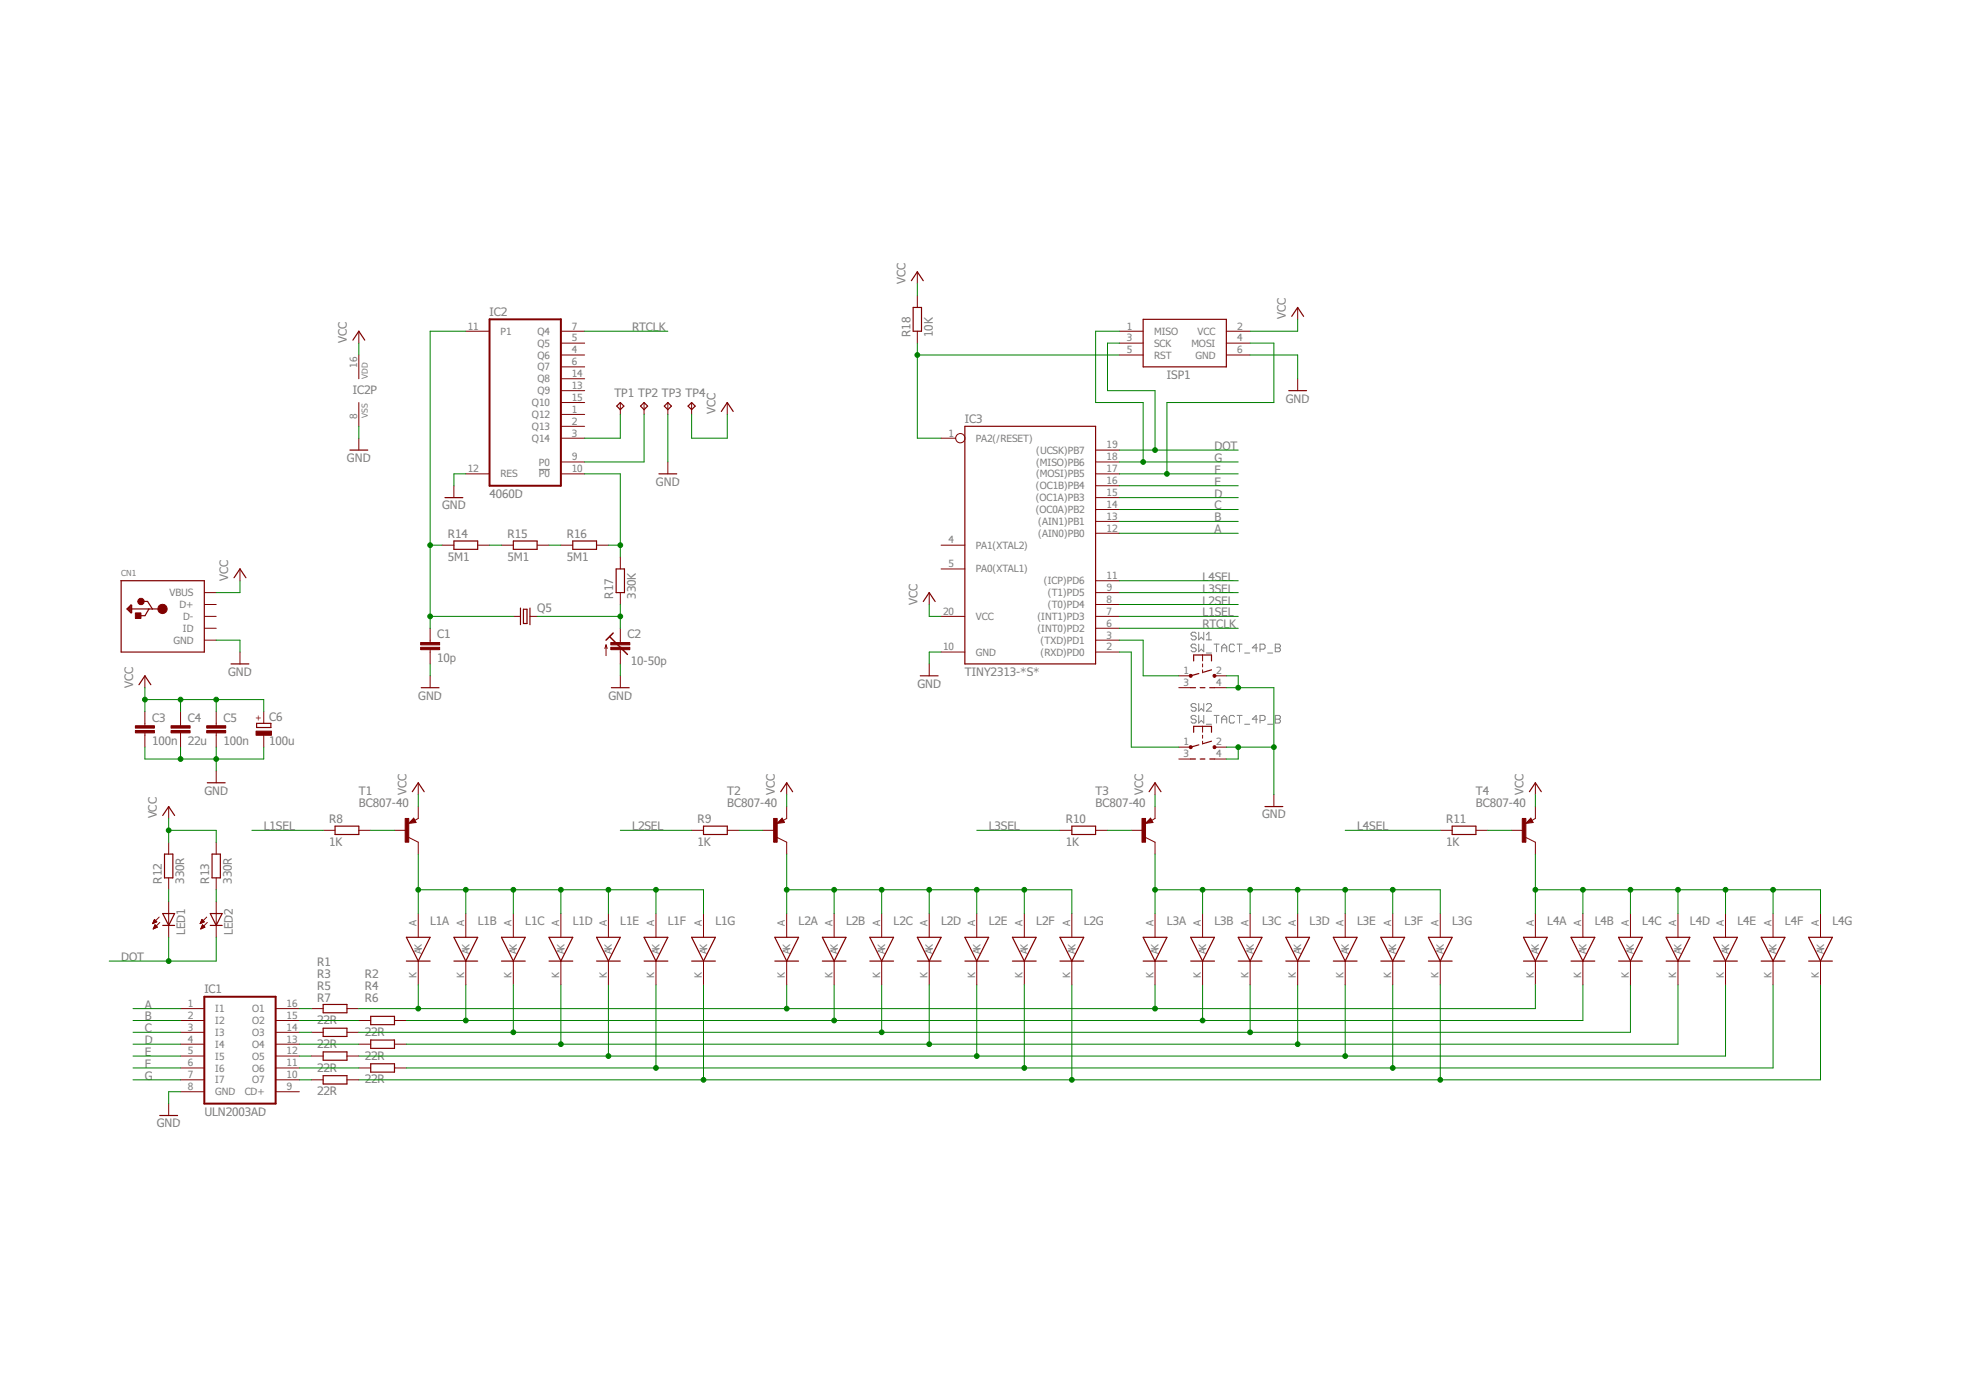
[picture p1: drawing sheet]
<svg xmlns="http://www.w3.org/2000/svg" width="420mm" height="297mm" viewBox="0 0 420 297" stroke-linecap="round" stroke-linejoin="round" font-family="sans-serif">
<g fill="none" stroke="#808080" stroke-width=".21">
<path d="M115.2 100.3h2.3M255.6 137.9l-.2-.3h-.6l-.2 .3v.3l.2 .3h.6l.2 .2v.3l-.2 .3h-.6l-.2-.3M255.6 135.4l-.2-.3h-.6l-.2 .3v.3l.2 .2h.6l.2 .3v.3l-.2 .2h-.6l-.2-.2M256.2 135.1v1.6l.5-.5 .6 .5v-1.6M256.2 137.6v1.7l.5-.6 .6 .6v-1.7M257.8 139.6h1.1M257.8 136.7h1.1M257.8 135.7l.6-.6v1.6M259.5 137.6h1M260 137.6v1.7M261.1 138.5h1.1M261.1 139.3v-1.1l.5-.6 .6 .6v1.1"/>
<path d="M263.8 137.9l-.3-.3h-.5l-.3 .3v1.1l.3 .3h.5l.3-.3M264.4 137.6h1.1M264.9 137.6v1.7M266 139.6h1.1M268.7 138.5h-1.1l.9-.9v1.7M269.3 138.7h.8l.3-.2v-.6l-.3-.3h-.8v1.7M270.9 139.6h1.1M272.5 137.6h.9l.2 .3v.3l-.2 .3 .2 .2v.3l-.2 .3h-.9zM272.5 138.5h.9M255.6 150.6l-.2-.3h-.6l-.2 .3v.3l.2 .3h.6l.2 .2v.3l-.2 .3h-.6l-.2-.3M255.6 153.2l-.2-.3h-.6l-.2 .3v.2l.2 .3h.6l.2 .3v.2l-.2 .3h-.6l-.2-.3M256.2 150.3v1.7l.5-.6 .6 .6v-1.7"/>
<path d="M256.2 152.9v1.6l.5-.5 .6 .5v-1.6M257.8 154.8h1.1M257.8 150.6l.3-.3h.5l.3 .3v.3l-1.1 1.1h1.1M259.5 152.9h1M260 152.9v1.6M261.1 154.5v-1.1l.5-.5 .6 .5v1.1M261.1 153.7h1.1M263.8 153.2l-.3-.3h-.5l-.3 .3v1l.3 .3h.5l.3-.3M264.4 152.9h1.1M264.9 152.9v1.6M266 154.8h1.1M268.7 153.7h-1.1l.9-.8v1.6"/>
<path d="M269.3 154h.8l.3-.3v-.5l-.3-.3h-.8v1.6M270.9 154.8h1.1M272.5 152.9h.9l.2 .3v.2l-.2 .3 .2 .3v.2l-.2 .3h-.9zM272.5 153.7h.9"/>
</g>
<g fill="none" stroke="#800000" stroke-width=".25">
<path d="M194.8 60l1.2-1.9 1.3 1.9M75.4 72.7l1.3-1.9 1.3 1.9M195.2 65.7h1.7v5.1h-1.7zM244.3 68.2h17.8v10.2h-17.8zM276.1 67.6l1.2-1.9 1.3 1.9M74.8 96.2h3.8M131.8 86.8l.8-.8 .7 .8-.7 .7zM136.9 86.8l.7-.8 .8 .8-.8 .7zM142 86.8l.7-.8 .8 .8-.8 .7zM147 86.8l.8-.8 .8 .8-.8 .7zM154.2 87.9l1.2-1.9 1.3 1.9M206.2 91.1h27.9v50.8h-27.9z"/>
<path d="M275.4 83.5h3.8M95.1 106.3h3.8M97 115.6h5.1v1.8h-5.1zM109.7 115.6h5.1v1.8h-5.1zM122.4 115.6h5.1v1.8h-5.1zM140.8 101.3h3.8M25.8 124.1h17.9v15.2h-17.8v-15.2M27.3 130.1l.4-.4v.8l-.2-.4M27.9 129.3h.2v1.6h-.2l-.8-.8zM27.9 129.3v1.4M28.1 130.1h6.6M30.5 128.5h1l1.1 1.6"/>
<path d="M31.8 130.1l-.8 1.5h-1.2M50 123.5l1.3-1.9 1.3 1.9M111.2 129.9v3.6M111.9 130.2h.7v3h-.7zM113.3 129.9v3.6M131.7 121.6h1.8v5h-1.8zM197.3 128.5l1.3-1.9 1.3 1.9M29.7 146.3l1.3-1.9 1.2 1.9M49.4 141.9h3.8M54.8 154.6h3.1v.9h-3.1zM90 147h3.8M130.7 147h3.8"/>
<path d="M196.7 144.4h3.8M254.5 147h1M255.1 141.2v-1.2h3.8v1.2M255.1 156.5v-1.3h3.8v1.3M256.2 143.9l-1.7 .5M256.2 159.2l-1.7 .5M256.5 147h1M258.5 147h1M258.9 143.2l-1.7 .5M258.9 158.4l-1.7 .5M34.8 174.3l1.2-1.9 1.3 1.9M44.3 167.3h3.8"/>
<path d="M71.6 176.6h5.1v1.7h-5.1zM88.1 169.2l1.3-1.9 1.3 1.9M88.4 175.5h-.4l.4-.2 .2 .4-1 .1 .8-.8 .4 .7M150.3 176.6h5.1v1.7h-5.1zM166.9 169.2l1.2-1.9 1.3 1.9M167.1 175.5h-.4l.4-.2 .3 .4-1.1 .1 .8-.8 .4 .7M229.1 176.6h5v1.7h-5zM245.6 169.2l1.2-1.9 1.3 1.9M245.8 175.5h-.4l.4-.2 .3 .4-1 .1 .7-.8 .4 .7M254.5 162.2h1M256.5 162.2h1M258.5 162.2h1"/>
<path d="M270.3 172.4h3.9M310.3 176.6h5.1v1.7h-5.1zM326.9 169.2l1.2-1.9 1.3 1.9M327.1 175.5h-.4l.4-.2 .3 .4-1.1 .1 .8-.8 .4 .7M34.8 195.2h2.5l-1.3 2.6zM34.8 197.8h2.5M35.2 182.5h1.7v5.1h-1.7zM44.9 197.8h2.6M44.9 195.2h2.6l-1.3 2.6zM45.3 182.5h1.8v5.1h-1.8zM69.1 214.7h5v1.7h-5zM69.1 219.7h5v1.8h-5z"/>
<path d="M79.2 217.2h5.1v1.8h-5.1zM86.8 200.3h5.1l-2.5 5.1zM86.8 205.4h5.1M97 200.3h5.1l-2.6 5.1zM97 205.4h5.1M107.2 200.3h5l-2.5 5.1zM107.2 205.4h5M117.3 200.3h5.1l-2.5 5.1zM117.3 205.4h5.1M127.5 200.3h5.1l-2.6 5.1zM127.5 205.4h5.1M137.6 200.3h5.1l-2.5 5.1z"/>
<path d="M137.6 205.4h5.1M147.8 200.3h5.1l-2.6 5.1zM147.8 205.4h5.1M165.6 200.3h5.1l-2.6 5.1zM165.6 205.4h5.1M175.7 200.3h5.1l-2.5 5.1zM175.7 205.4h5.1M185.9 200.3h5.1l-2.6 5.1zM185.9 205.4h5.1M196 200.3h5.1l-2.5 5.1zM196 205.4h5.1M206.2 200.3h5.1l-2.6 5.1z"/>
<path d="M206.2 205.4h5.1M216.4 200.3h5l-2.5 5.1zM216.4 205.4h5M226.5 200.3h5.1l-2.5 5.1zM226.5 205.4h5.1M244.3 200.3h5.1l-2.6 5.1zM244.3 205.4h5.1M254.5 200.3h5l-2.5 5.1zM254.5 205.4h5M264.6 200.3h5.1l-2.5 5.1zM264.6 205.4h5.1M274.8 200.3h5.1l-2.6 5.1z"/>
<path d="M274.8 205.4h5.1M284.9 200.3h5.1l-2.5 5.1zM284.9 205.4h5.1M295.1 200.3h5.1l-2.6 5.1zM295.1 205.4h5.1M305.3 200.3h5l-2.5 5.1zM305.3 205.4h5M325.6 200.3h5.1l-2.6 5.1zM325.6 205.4h5.1M335.7 200.3h5.1l-2.5 5.1zM335.7 205.4h5.1M345.9 200.3h5.1l-2.6 5.1z"/>
<path d="M345.9 205.4h5.1M356.1 200.3h5l-2.5 5.1zM356.1 205.4h5M366.2 200.3h5.1l-2.5 5.1zM366.2 205.4h5.1M376.4 200.3h5.1l-2.6 5.1zM376.4 205.4h5.1M386.5 200.3h5.1l-2.5 5.1zM386.5 205.4h5.1M34.1 238.4h3.9M69.1 224.8h5v1.8h-5zM69.1 229.9h5v1.7h-5z"/>
<path d="M79.2 222.2h5.1v1.8h-5.1zM79.2 227.3h5.1v1.8h-5.1z"/>
</g>
<g fill="none" stroke="#800000" stroke-width=".21">
<path d="M196 58.1v2.5M76.7 70.8v2.5M76.7 75.9v5M99.5 70.8h5.1M119.9 75.9h5M119.9 73.3h5M119.9 78.4h5M119.9 70.8h5M196 63.2v2.5M196 70.8v2.5M239.2 75.9h5.1M239.2 73.3h5.1"/>
<path d="M239.2 70.8h5.1M262.1 75.9h5.1M262.1 73.3h5.1M262.1 70.8h5.1M277.3 65.7v2.5M76.7 86v5.1M76.7 93.6v2.6M119.9 93.6h5M119.9 98.7h5M119.9 88.6h5M119.9 91.1h5M119.9 83.5h5"/>
<path d="M119.9 80.9h5M119.9 86h5M132.6 86v2.6M137.6 86v2.6M142.7 86v2.6M142.7 98.7v2.6M147.8 86v2.6M155.4 86v2.6M201.1 93.6h3.1M234.1 98.7h5.1M234.1 96.2h5.1M277.3 80.9v2.6"/>
<path d="M94.5 116.5h2.5M97 103.8v2.5M99.5 101.3h5.1M102.1 116.5h2.5M107.2 116.5h2.5M114.8 116.5h2.5M119.9 101.3h5M119.9 116.5h2.5M127.5 116.5h2.5M132.6 119v2.6M201.1 116.5h5.1M234.1 101.3h5.1"/>
<path d="M234.1 103.8h5.1M234.1 106.3h5.1M234.1 108.9h5.1M234.1 111.4h5.1M234.1 114h5.1M43.7 126.6h2.5M43.7 129.2h2.5M43.7 131.7h2.5M43.7 134.3h2.5M43.7 136.8h2.5M51.3 121.6v2.5M51.3 139.3v2.6"/>
<path d="M91.9 134.3v3M91.9 138.8v3.1M109.7 131.7h1.5M113.3 131.7h1.5M129.5 137.8v2.3M129.5 137.8l-.2 .8M129.5 137.8l.3 .8M132.6 126.6v2.6M132.6 134.3v3M132.6 138.8v3.1M198.6 126.6v2.6M201.1 131.7h5.1"/>
<path d="M201.1 139.3h5.1M201.1 121.6h5.1M234.1 124.1h5.1M234.1 126.6h5.1M234.1 129.2h5.1M234.1 131.7h5.1M234.1 134.3h5.1M234.1 136.8h5.1M234.1 139.3h5.1M257 140v1.2M31 144.4v2.6M31 152v3.1"/>
<path d="M31 156.6v3.1M38.6 152v3.1M38.6 156.6v3.1M46.2 152v3.1M46.2 156.6v3.1M56.4 152v2.6M56.4 157.1v2.6M91.9 144.4v2.6M132.6 144.4v2.6M198.6 141.9v2.5M251.9 144.4h2.6M251.9 147h2.6"/>
<path d="M251.9 159.7h2.6M257 141.9v.6M257 143.2v.6M257 155.2v1.3M257 157.1v.7M257 158.4v.6M259.5 144.4h2.6M259.5 147h2.6M259.5 159.7h2.6M36 172.4v2.5M36 180v2.5M46.2 164.7v2.6"/>
<path d="M46.2 180v2.5M69.1 177.4h2.5M76.7 177.4h2.5M84.3 177.4h2.5M87.4 179l2 1v2.5M88.4 174.8l.5 1-1.5 .2zM89.4 167.3v2.5M89.4 172.4v2.5l-.8 .4M147.8 177.4h2.5M155.4 177.4h2.6M163 177.4h2.6M166.1 179l2 1v2.5"/>
<path d="M167.2 174.8l.5 1-1.6 .2zM168.1 167.3v2.5M168.1 172.4v2.5l-.7 .4M226.5 177.4h2.6M234.1 177.4h2.6M241.8 177.4h2.5M244.8 179l2 1v2.5M245.9 174.8l.5 1-1.6 .2zM246.8 167.3v2.5M246.8 172.4v2.5l-.7 .4M251.9 162.2h2.6M259.5 162.2h2.6"/>
<path d="M272.2 169.8v2.6M307.8 177.4h2.5M315.4 177.4h2.6M323 177.4h2.6M326.1 179l2 1v2.5M327.2 174.8l.5 1-1.6 .2zM328.1 167.3v2.5M328.1 172.4v2.5l-.7 .4M32.6 197.3h.1M32.7 197.2h.3M32.7 197.1h.6M32.8 197h.7"/>
<path d="M32.8 198.4h.2M32.9 196.8h.5M32.9 198.3h.4M32.9 196.7h.4M32.9 198.2h.6M33 196.6h.1M33 198.1h.5M33 196.5l-.4 .9M33 196.5l.5 .5M33 196.5h.1M33 197.9h.4M33 197.8h.3"/>
<path d="M33.1 197.7h.1M33.1 197.6l.5 .5-.9 .4zM33.5 197l-.9 .4M34 196l-1.4 1.4M34.1 197.1l-1.4 1.4M36 187.6v2.5M36 192.7v7.6M42.8 197.3h.1M42.8 197.2h.4M42.9 197.1h.5M42.9 197h.7M42.9 198.4h.2"/>
<path d="M43 196.8h.5M43 198.3h.4M43.1 196.7h.3M43.1 198.2h.6M43.1 198.1h.6M43.1 196.6h.2M43.2 196.5h.1M43.2 197.9h.4M43.2 196.5l-.4 .9M43.2 196.5l.5 .5M43.2 197.8h.3M43.3 197.7h.1"/>
<path d="M43.3 197.6l.5 .5-.9 .4zM43.7 197l-.9 .4M44.2 196l-1.4 1.4M44.3 197.1l-1.4 1.4M46.2 187.6v2.5M46.2 192.7v7.6M89.4 195.2v5.1M99.5 195.2v5.1M109.7 195.2v5.1M119.9 195.2v5.1M130 195.2v5.1M140.2 195.2v5.1"/>
<path d="M150.3 195.2v5.1M168.1 195.2v5.1M178.3 195.2v5.1M188.4 195.2v5.1M198.6 195.2v5.1M208.7 195.2v5.1M218.9 195.2v5.1M229.1 195.2v5.1M246.8 195.2v5.1M257 195.2v5.1M267.2 195.2v5.1M277.3 195.2v5.1"/>
<path d="M287.5 195.2v5.1M297.6 195.2v5.1M307.8 195.2v5.1M328.1 195.2v5.1M338.3 195.2v5.1M348.4 195.2v5.1M358.6 195.2v5.1M368.8 195.2v5.1M378.9 195.2v5.1M389.1 195.2v5.1M38.6 215.5h5.1M38.6 218.1h5.1"/>
<path d="M58.9 215.5h5.1M58.9 218.1h5.1M66.5 215.5h2.6M74.1 215.5h2.6M76.7 218.1h2.5M84.3 218.1h2.5M89.4 205.4v5.1M99.5 205.4v5.1M109.7 205.4v5.1M119.9 205.4v5.1M130 205.4v5.1M140.2 205.4v5.1"/>
<path d="M150.3 205.4v5.1M168.1 205.4v5.1M178.3 205.4v5.1M188.4 205.4v5.1M198.6 205.4v5.1M208.7 205.4v5.1M218.9 205.4v5.1M229.1 205.4v5.1M246.8 205.4v5.1M257 205.4v5.1M267.2 205.4v5.1M277.3 205.4v5.1"/>
<path d="M287.5 205.4v5.1M297.6 205.4v5.1M307.8 205.4v5.1M328.1 205.4v5.1M338.3 205.4v5.1M348.4 205.4v5.1M358.6 205.4v5.1M368.8 205.4v5.1M378.9 205.4v5.1M389.1 205.4v5.1M36 235.8v2.6M38.6 220.6h5.1"/>
<path d="M38.6 223.1h5.1M38.6 225.7h5.1M38.6 228.2h5.1M38.6 230.8h5.1M38.6 233.3h5.1M58.9 220.6h5.1M58.9 223.1h5.1M58.9 225.7h5.1M58.9 228.2h5.1M58.9 230.8h5.1M58.9 233.3h5.1M66.5 220.6h2.6"/>
<path d="M66.5 225.7h2.6M66.5 230.8h2.6M74.1 220.6h2.6M74.1 225.7h2.6M74.1 230.8h2.6M76.7 223.1h2.5M76.7 228.2h2.5M84.3 223.1h2.5M84.3 228.2h2.5"/>
<circle cx="205.2" cy="93.6" r=".99"/>
</g>
<path d="M104.6 68.2h15.3v35.6h-15.3zM43.7 213h15.2v22.8h-15.2z" fill="none" stroke="#800000" stroke-width=".42"/>
<g fill="#800000" stroke="#800000" stroke-width=".21">
<path d="M89.9 138.3h4.1v.5h-4.1z"/>
<path d="M89.9 137.3h4.1v.5h-4.1z"/>
<path d="M130.5 138.3h4.1v.5h-4.1z"/>
<path d="M130.5 137.3h4.1v.5h-4.1z"/>
<path d="M28.9 131h1.2v1.2h-1.2z"/>
<path d="M28.9 156.1h4.1v.5h-4.1z"/>
<path d="M28.9 155.1h4.1v.5h-4.1z"/>
<path d="M36.6 156.1h4v.5h-4z"/>
<path d="M36.6 155.1h4v.5h-4z"/>
<path d="M44.2 156.1h4v.5h-4z"/>
<path d="M44.2 155.1h4v.5h-4z"/>
<path d="M54.7 156.2h3.3v.9h-3.3z"/>
<path d="M86.6 174.9h.8v5.1h-.8z"/>
<path d="M165.3 174.9h.8v5.1h-.8z"/>
<path d="M244.1 174.9h.7v5.1h-.7z"/>
<path d="M325.3 174.9h.8v5.1h-.8z"/>
</g>
<path d="M130.3 136l3.8 3.8M131 135.3l-1.5 1.5" fill="none" stroke="#800000" stroke-width=".32"/>
<g fill="#800000" stroke="#800000" stroke-width=".21">
<circle cx="34.7" cy="130.1" r="1"/>
<circle cx="30.1" cy="128.5" r=".7"/>
<circle cx="254.5" cy="144.4" r=".32"/>
<circle cx="259.6" cy="144.4" r=".32"/>
<circle cx="254.5" cy="159.7" r=".32"/>
<circle cx="259.6" cy="159.7" r=".32"/>
</g>
<g fill="none" stroke="#008000" stroke-width=".21">
<path d="M76.7 73.3v2.6M99.5 70.8h-7.6v63.5M124.9 70.8h17.8M196 75.9h43.2M196 60.6v2.6M196 73.3v20.3h5.1M239.2 73.3h-2.5v10.2h10.1v12.7M239.2 70.8h-5.1v15.2h10.2v12.7M267.2 75.9h10.1v5M267.2 73.3h5v12.7h-22.8v15.3M277.3 68.2v2.6h-10.1M76.7 91.1v2.5"/>
<path d="M132.6 88.6v5h-7.7M137.6 88.6v10.1h-12.7M142.7 88.6v10.1M147.8 88.6v5h7.6v-5M239.2 98.7h25.4M239.2 96.2h25.4M91.9 116.5h2.6M99.5 101.3h-2.5v2.5M104.6 116.5h2.6M117.3 116.5h2.6M124.9 101.3h7.7v17.7M130 116.5h2.6"/>
<path d="M239.2 101.3h25.4M239.2 114h25.4M239.2 111.4h25.4M239.2 108.9h25.4M239.2 106.3h25.4M239.2 103.8h25.4M46.2 136.8h5.1v2.5M51.3 124.1v2.5h-5.1M91.9 131.7h17.8M114.8 131.7h17.8M132.6 129.2v5.1M198.6 129.2v2.5h2.5"/>
<path d="M201.1 139.3h-2.5v2.6M239.2 139.3h2.6v20.4h10.1M239.2 136.8h5.1v7.6h7.6M239.2 131.7h25.4M239.2 126.6h25.4M239.2 129.2h25.4M239.2 124.1h25.4M239.2 134.3h25.4M31 159.7v2.5h25.4v-2.5M31 147v5M31 149.5h25.4v2.5M38.6 149.5v2.5"/>
<path d="M38.6 159.7v2.5M46.2 149.5v2.5M46.2 159.7v5M91.9 141.9v2.5M132.6 141.9v2.5M262.1 159.7h10.1M262.1 147h10.1v22.8M262.1 144.4h2.5v2.6M264.6 159.7v2.5h-2.5M36 174.9v5.1M36 177.4h10.2v2.6M53.8 177.4h15.3"/>
<path d="M79.2 177.4h5.1M89.4 169.8v2.6M132.6 177.4h15.2M158 177.4h5M168.1 169.8v2.6M208.7 177.4h17.8M236.7 177.4h5.1M246.8 169.8v2.6M287.5 177.4h20.3M318 177.4h5M328.1 169.8v2.6M36 190.1v2.6"/>
<path d="M46.2 190.1v2.6M89.4 182.5v12.7M89.4 190.1h60.9v5.1M99.5 190.1v5.1M109.7 190.1v5.1M119.9 190.1v5.1M130 190.1v5.1M140.2 190.1v5.1M168.1 190.1h61v5.1M168.1 182.5v12.7M178.3 190.1v5.1M188.4 190.1v5.1"/>
<path d="M198.6 190.1v5.1M208.7 190.1v5.1M218.9 190.1v5.1M246.8 190.1h61v5.1M246.8 182.5v12.7M257 190.1v5.1M267.2 190.1v5.1M277.3 190.1v5.1M287.5 190.1v5.1M297.6 190.1v5.1M328.1 190.1h61v5.1M328.1 182.5v12.7"/>
<path d="M338.3 190.1v5.1M348.4 190.1v5.1M358.6 190.1v5.1M368.8 190.1v5.1M378.9 190.1v5.1M28.4 215.5h10.2M28.4 218.1h10.2M36 200.3v5.1M46.2 200.3v5.1h-22.9M64 215.5h2.5M64 218.1h12.7M89.4 210.5v5"/>
<path d="M99.5 210.5v7.6M109.7 210.5v10.1M119.9 210.5v12.6M130 210.5v15.2M140.2 210.5v17.7M150.3 210.5v20.3M168.1 210.5v5M178.3 210.5v7.6M188.4 210.5v10.1M198.6 210.5v12.6M208.7 210.5v15.2M218.9 210.5v17.7"/>
<path d="M229.1 210.5v20.3M246.8 210.5v5M257 210.5v7.6M267.2 210.5v10.1M277.3 210.5v12.6M287.5 210.5v15.2M297.6 210.5v17.7M307.8 210.5v20.3M328.1 210.5v5h-251.4M338.3 210.5v7.6h-251.5M348.4 210.5v10.1h-271.7M358.6 210.5v12.6h-271.8"/>
<path d="M368.8 210.5v15.2h-292.1M378.9 210.5v17.7h-292.1M389.1 210.5v20.3h-312.4M28.4 220.6h10.2M28.4 223.1h10.2M28.4 225.7h10.2M28.4 228.2h10.2M28.4 230.8h10.2M38.6 233.3h-2.6v2.5M64 220.6h2.5M64 223.1h12.7M64 225.7h2.5"/>
<path d="M64 228.2h12.7M64 230.8h2.5"/>
</g>
<g fill="#008000" stroke="#008000" stroke-width=".21">
<circle cx="99.5" cy="190.1" r=".51"/>
<circle cx="109.7" cy="190.1" r=".51"/>
<circle cx="119.9" cy="190.1" r=".51"/>
<circle cx="130" cy="190.1" r=".51"/>
<circle cx="140.2" cy="190.1" r=".51"/>
<circle cx="89.4" cy="190.1" r=".51"/>
<circle cx="178.3" cy="190.1" r=".51"/>
<circle cx="188.4" cy="190.1" r=".51"/>
<circle cx="198.6" cy="190.1" r=".51"/>
<circle cx="208.7" cy="190.1" r=".51"/>
<circle cx="218.9" cy="190.1" r=".51"/>
<circle cx="168.1" cy="190.1" r=".51"/>
<circle cx="257" cy="190.1" r=".51"/>
<circle cx="267.2" cy="190.1" r=".51"/>
<circle cx="277.3" cy="190.1" r=".51"/>
<circle cx="287.5" cy="190.1" r=".51"/>
<circle cx="297.6" cy="190.1" r=".51"/>
<circle cx="246.8" cy="190.1" r=".51"/>
<circle cx="338.3" cy="190.1" r=".51"/>
<circle cx="348.4" cy="190.1" r=".51"/>
<circle cx="358.6" cy="190.1" r=".51"/>
<circle cx="368.8" cy="190.1" r=".51"/>
<circle cx="378.9" cy="190.1" r=".51"/>
<circle cx="328.1" cy="190.1" r=".51"/>
<circle cx="168.1" cy="215.5" r=".51"/>
<circle cx="246.8" cy="215.5" r=".51"/>
<circle cx="89.4" cy="215.5" r=".51"/>
<circle cx="178.3" cy="218.1" r=".51"/>
<circle cx="257" cy="218.1" r=".51"/>
<circle cx="99.5" cy="218.1" r=".51"/>
<circle cx="188.4" cy="220.6" r=".51"/>
<circle cx="267.2" cy="220.6" r=".51"/>
<circle cx="109.7" cy="220.6" r=".51"/>
<circle cx="198.6" cy="223.1" r=".51"/>
<circle cx="277.3" cy="223.1" r=".51"/>
<circle cx="119.9" cy="223.1" r=".51"/>
<circle cx="208.7" cy="225.7" r=".51"/>
<circle cx="287.5" cy="225.7" r=".51"/>
<circle cx="130" cy="225.7" r=".51"/>
<circle cx="218.9" cy="228.2" r=".51"/>
<circle cx="297.6" cy="228.2" r=".51"/>
<circle cx="140.2" cy="228.2" r=".51"/>
<circle cx="229.1" cy="230.8" r=".51"/>
<circle cx="307.8" cy="230.8" r=".51"/>
<circle cx="150.3" cy="230.8" r=".51"/>
<circle cx="46.2" cy="162.2" r=".51"/>
<circle cx="38.6" cy="162.2" r=".51"/>
<circle cx="264.6" cy="159.7" r=".51"/>
<circle cx="272.2" cy="159.7" r=".51"/>
<circle cx="264.6" cy="147" r=".51"/>
<circle cx="36" cy="177.4" r=".51"/>
<circle cx="31" cy="149.5" r=".51"/>
<circle cx="38.6" cy="149.5" r=".51"/>
<circle cx="46.2" cy="149.5" r=".51"/>
<circle cx="249.4" cy="101.3" r=".51"/>
<circle cx="244.3" cy="98.7" r=".51"/>
<circle cx="36" cy="205.4" r=".51"/>
<circle cx="246.8" cy="96.2" r=".51"/>
<circle cx="91.9" cy="131.7" r=".51"/>
<circle cx="91.9" cy="116.5" r=".51"/>
<circle cx="132.6" cy="116.5" r=".51"/>
<circle cx="132.6" cy="131.7" r=".51"/>
<circle cx="196" cy="75.9" r=".51"/>
</g>
<g font-size="2.5" fill="#808080">
<text x="193.5" y="60.6" transform="rotate(-90 193.5 60.6)">VCC</text>
<text x="104.6" y="67.6">IC2</text>
<text x="135.1" y="70.8">RTCLK</text>
<text x="274.8" y="68.2" transform="rotate(-90 274.8 68.2)">VCC</text>
<text x="74.1" y="73.3" transform="rotate(-90 74.1 73.3)">VCC</text>
<text x="194.6" y="72.1" transform="rotate(-90 194.6 72.1)">R18</text>
<text x="199.4" y="72.1" transform="rotate(-90 199.4 72.1)">10K</text>
<text x="249.4" y="80.9">ISP1</text>
<text x="75.4" y="84.1">IC2P</text>
<text x="131.3" y="84.7">TP1 TP2 TP3 TP4</text>
<text x="152.9" y="88.6" transform="rotate(-90 152.9 88.6)">VCC</text>
<text x="274.8" y="86">GND</text>
<text x="206.2" y="90.3">IC3</text>
<text x="74.1" y="98.7">GND</text>
<text x="259.5" y="101.3">F</text>
<text x="259.5" y="98.7">G</text>
<text x="259.5" y="96.2">DOT</text>
<text x="104.6" y="106.3">4060D</text>
<text x="140.2" y="103.8">GND</text>
<text x="259.5" y="106.3">D</text>
<text x="259.5" y="103.8">E</text>
<text x="94.5" y="108.9">GND</text>
<text x="259.5" y="114">A</text>
<text x="259.5" y="111.4">B</text>
<text x="259.5" y="108.9">C</text>
<text x="95.7" y="119.8">5M1</text>
<text x="95.7" y="115">R14</text>
<text x="108.4" y="119.8">5M1</text>
<text x="108.4" y="115">R15</text>
<text x="121.1" y="119.8">5M1</text>
<text x="121.1" y="115">R16</text>
<text x="48.7" y="124.1" transform="rotate(-90 48.7 124.1)">VCC</text>
<text x="257" y="124.1">L4SEL</text>
<text x="114.8" y="130.7">Q5</text>
<text x="131.1" y="127.9" transform="rotate(-90 131.1 127.9)">R17</text>
<text x="135.9" y="127.9" transform="rotate(-90 135.9 127.9)">330K</text>
<text x="196.1" y="129.2" transform="rotate(-90 196.1 129.2)">VCC</text>
<text x="257" y="131.7">L1SEL</text>
<text x="257" y="129.2">L2SEL</text>
<text x="257" y="126.6">L3SEL</text>
<text x="93.4" y="136.4">C1</text>
<text x="134.1" y="136.4">C2</text>
<text x="257" y="134.3">RTCLK</text>
<text x="93.4" y="141.5">10p</text>
<text x="134.8" y="142">10-50p</text>
<text x="28.4" y="147" transform="rotate(-90 28.4 147)">VCC</text>
<text x="48.7" y="144.4">GND</text>
<text x="89.4" y="149.5">GND</text>
<text x="130" y="149.5">GND</text>
<text x="196.1" y="147">GND</text>
<text x="206.2" y="144.4">TINY2313-*S*</text>
<text x="32.5" y="154.2">C3</text>
<text x="40.1" y="154.2">C4</text>
<text x="47.7" y="154.2">C5</text>
<text x="57.5" y="154.1">C6</text>
<text x="32.5" y="159.3">100n</text>
<text x="40.1" y="159.3">22u</text>
<text x="47.7" y="159.3">100n</text>
<text x="57.5" y="159.2">100u</text>
<text x="43.7" y="169.8">GND</text>
<text x="76.7" y="172.4">BC807-40</text>
<text x="76.7" y="169.8">T1</text>
<text x="86.8" y="169.8" transform="rotate(-90 86.8 169.8)">VCC</text>
<text x="155.4" y="172.4">BC807-40</text>
<text x="155.4" y="169.8">T2</text>
<text x="165.6" y="169.8" transform="rotate(-90 165.6 169.8)">VCC</text>
<text x="234.2" y="172.4">BC807-40</text>
<text x="234.2" y="169.8">T3</text>
<text x="244.3" y="169.8" transform="rotate(-90 244.3 169.8)">VCC</text>
<text x="315.4" y="172.4">BC807-40</text>
<text x="315.4" y="169.8">T4</text>
<text x="325.6" y="169.8" transform="rotate(-90 325.6 169.8)">VCC</text>
<text x="33.5" y="174.9" transform="rotate(-90 33.5 174.9)">VCC</text>
<text x="56.4" y="177.4">L1SEL</text>
<text x="70.3" y="175.9">R8</text>
<text x="135.1" y="177.4">L2SEL</text>
<text x="149.1" y="175.9">R9</text>
<text x="211.3" y="177.4">L3SEL</text>
<text x="227.8" y="175.9">R10</text>
<text x="269.7" y="174.9">GND</text>
<text x="290" y="177.4">L4SEL</text>
<text x="309.1" y="175.9">R11</text>
<text x="70.3" y="180.7">1K</text>
<text x="149.1" y="180.7">1K</text>
<text x="227.8" y="180.7">1K</text>
<text x="309.1" y="180.7">1K</text>
<text x="34.6" y="188.9" transform="rotate(-90 34.6 188.9)">R12</text>
<text x="39.4" y="188.9" transform="rotate(-90 39.4 188.9)">330R</text>
<text x="44.7" y="188.9" transform="rotate(-90 44.7 188.9)">R13</text>
<text x="49.5" y="188.9" transform="rotate(-90 49.5 188.9)">330R</text>
<text x="91.9" y="197.8">L1A</text>
<text x="102.1" y="197.8">L1B</text>
<text x="112.2" y="197.8">L1C</text>
<text x="122.4" y="197.8">L1D</text>
<text x="132.6" y="197.8">L1E</text>
<text x="142.7" y="197.8">L1F</text>
<text x="152.9" y="197.8">L1G</text>
<text x="170.7" y="197.8">L2A</text>
<text x="180.8" y="197.8">L2B</text>
<text x="191" y="197.8">L2C</text>
<text x="201.1" y="197.8">L2D</text>
<text x="211.3" y="197.8">L2E</text>
<text x="221.5" y="197.8">L2F</text>
<text x="231.6" y="197.8">L2G</text>
<text x="249.4" y="197.8">L3A</text>
<text x="259.5" y="197.8">L3B</text>
<text x="269.7" y="197.8">L3C</text>
<text x="279.9" y="197.8">L3D</text>
<text x="290" y="197.8">L3E</text>
<text x="300.2" y="197.8">L3F</text>
<text x="310.3" y="197.8">L3G</text>
<text x="330.7" y="197.8">L4A</text>
<text x="340.8" y="197.8">L4B</text>
<text x="351" y="197.8">L4C</text>
<text x="361.1" y="197.8">L4D</text>
<text x="371.3" y="197.8">L4E</text>
<text x="381.5" y="197.8">L4F</text>
<text x="391.6" y="197.8">L4G</text>
<text x="39.6" y="199.8" transform="rotate(-90 39.6 199.8)">LED1</text>
<text x="49.8" y="199.8" transform="rotate(-90 49.8 199.8)">LED2</text>
<text x="25.9" y="205.4">DOT</text>
<text x="67.8" y="206.4">R1</text>
<text x="67.8" y="209">R3</text>
<text x="78" y="209">R2</text>
<text x="31" y="215.5">A</text>
<text x="43.7" y="212.2">IC1</text>
<text x="67.8" y="211.5">R5</text>
<text x="67.8" y="214">R7</text>
<text x="78" y="211.5">R4</text>
<text x="78" y="214">R6</text>
<text x="31" y="218.1">B</text>
<text x="31" y="220.6">C</text>
<text x="67.8" y="218.8">22R</text>
<text x="78" y="221.4">22R</text>
<text x="31" y="223.1">D</text>
<text x="31" y="225.7">E</text>
<text x="67.8" y="223.9">22R</text>
<text x="78" y="226.5">22R</text>
<text x="31" y="228.2">F</text>
<text x="31" y="230.8">G</text>
<text x="67.8" y="229">22R</text>
<text x="78" y="231.5">22R</text>
<text x="43.7" y="238.4">ULN2003AD</text>
<text x="67.8" y="234.1">22R</text>
<text x="33.5" y="240.9">GND</text>
</g>
<g font-size="2.1" fill="#808080">
<text x="100" y="70.4">11</text>
<text x="107" y="71.5">P1</text>
<text x="114.8" y="71.5">Q4</text>
<text x="122.2" y="70.4">7</text>
<text x="240.8" y="70.4">1</text>
<text x="246.6" y="71.5">MISO</text>
<text x="255.9" y="71.5">VCC</text>
<text x="264.4" y="70.4">2</text>
<text x="114.8" y="76.6">Q6</text>
<text x="114.8" y="74.1">Q5</text>
<text x="122.2" y="75.5">4</text>
<text x="122.2" y="73">5</text>
<text x="240.8" y="73">3</text>
<text x="240.8" y="75.5">5</text>
<text x="246.6" y="74.1">SCK</text>
<text x="246.6" y="76.6">RST</text>
<text x="254.6" y="74.1">MOSI</text>
<text x="255.5" y="76.6">GND</text>
<text x="264.4" y="75.5">6</text>
<text x="264.4" y="73">4</text>
<text x="76.3" y="78.6" transform="rotate(-90 76.3 78.6)">16</text>
<text x="114.8" y="79.2">Q7</text>
<text x="114.8" y="81.7">Q8</text>
<text x="122.2" y="78">6</text>
<text x="122.2" y="83.1">13</text>
<text x="122.2" y="80.6">14</text>
<text x="76.3" y="89.5" transform="rotate(-90 76.3 89.5)">8</text>
<text x="113.7" y="89.3">Q12</text>
<text x="113.7" y="86.8">Q10</text>
<text x="114.8" y="84.2">Q9</text>
<text x="122.2" y="88.2">1</text>
<text x="122.2" y="85.7">15</text>
<text x="113.7" y="91.9">Q13</text>
<text x="113.7" y="94.4">Q14</text>
<text x="122.2" y="90.7">2</text>
<text x="122.2" y="93.3">3</text>
<text x="202.7" y="93.3">1</text>
<text x="208.5" y="94.4">PA2(/RESET)</text>
<text x="236.5" y="95.8">19</text>
<text x="100" y="100.9">12</text>
<text x="115.2" y="99.5">P0</text>
<text x="122.2" y="98.4">9</text>
<text x="122.2" y="100.9">10</text>
<text x="221.4" y="99.5">(MISO)PB6</text>
<text x="221.5" y="96.9">(UCSK)PB7</text>
<text x="236.5" y="100.9">17</text>
<text x="236.5" y="98.4">18</text>
<text x="107" y="102">RES</text>
<text x="115.2" y="102">P0</text>
<text x="221.3" y="107.1">(OC1A)PB3</text>
<text x="221.4" y="104.6">(OC1B)PB4</text>
<text x="221.4" y="102">(MOSI)PB5</text>
<text x="236.5" y="103.4">16</text>
<text x="236.5" y="106">15</text>
<text x="221.3" y="109.6">(OC0A)PB2</text>
<text x="221.9" y="112.2">(AIN1)PB1</text>
<text x="236.5" y="108.5">14</text>
<text x="236.5" y="111.1">13</text>
<text x="236.5" y="113.6">12</text>
<text x="202.7" y="116.1">4</text>
<text x="208.5" y="117.3">PA1(XTAL2)</text>
<text x="221.9" y="114.7">(AIN0)PB0</text>
<text x="202.7" y="121.2">5</text>
<text x="208.5" y="122.3">PA0(XTAL1)</text>
<text x="223.1" y="124.9">(ICP)PD6</text>
<text x="236.5" y="123.8">11</text>
<text x="36.2" y="127.4">VBUS</text>
<text x="38.3" y="130">D+</text>
<text x="201.5" y="131.4">20</text>
<text x="223.9" y="127.4">(T1)PD5</text>
<text x="223.9" y="130">(T0)PD4</text>
<text x="236.5" y="126.3">9</text>
<text x="236.5" y="128.8">8</text>
<text x="236.5" y="131.4">7</text>
<text x="37.1" y="137.6">GND</text>
<text x="39.1" y="135">ID</text>
<text x="39.1" y="132.5">D-</text>
<text x="208.5" y="132.5">VCC</text>
<text x="221.7" y="132.5">(INT1)PD3</text>
<text x="221.7" y="135">(INT0)PD2</text>
<text x="222.4" y="137.6">(TXD)PD1</text>
<text x="236.5" y="133.9">6</text>
<text x="236.5" y="136.5">3</text>
<text x="201.5" y="139">10</text>
<text x="208.5" y="140.1">GND</text>
<text x="222.4" y="140.1">(RXD)PD0</text>
<text x="236.5" y="139">2</text>
<text x="252.9" y="144.1">1</text>
<text x="252.9" y="146.6">3</text>
<text x="259.9" y="144.1">2</text>
<text x="259.9" y="146.6">4</text>
<text x="252.9" y="159.3">1</text>
<text x="252.9" y="161.8">3</text>
<text x="259.9" y="159.3">2</text>
<text x="259.9" y="161.8">4</text>
<text x="89" y="198" transform="rotate(-90 89 198)">A</text>
<text x="99.2" y="198" transform="rotate(-90 99.2 198)">A</text>
<text x="109.3" y="198" transform="rotate(-90 109.3 198)">A</text>
<text x="119.5" y="198" transform="rotate(-90 119.5 198)">A</text>
<text x="129.7" y="198" transform="rotate(-90 129.7 198)">A</text>
<text x="139.8" y="198" transform="rotate(-90 139.8 198)">A</text>
<text x="150" y="198" transform="rotate(-90 150 198)">A</text>
<text x="167.8" y="198" transform="rotate(-90 167.8 198)">A</text>
<text x="177.9" y="198" transform="rotate(-90 177.9 198)">A</text>
<text x="188.1" y="198" transform="rotate(-90 188.1 198)">A</text>
<text x="198.2" y="198" transform="rotate(-90 198.2 198)">A</text>
<text x="208.4" y="198" transform="rotate(-90 208.4 198)">A</text>
<text x="218.6" y="198" transform="rotate(-90 218.6 198)">A</text>
<text x="228.7" y="198" transform="rotate(-90 228.7 198)">A</text>
<text x="246.5" y="198" transform="rotate(-90 246.5 198)">A</text>
<text x="256.7" y="198" transform="rotate(-90 256.7 198)">A</text>
<text x="266.8" y="198" transform="rotate(-90 266.8 198)">A</text>
<text x="277" y="198" transform="rotate(-90 277 198)">A</text>
<text x="287.1" y="198" transform="rotate(-90 287.1 198)">A</text>
<text x="297.3" y="198" transform="rotate(-90 297.3 198)">A</text>
<text x="307.4" y="198" transform="rotate(-90 307.4 198)">A</text>
<text x="327.8" y="198" transform="rotate(-90 327.8 198)">A</text>
<text x="337.9" y="198" transform="rotate(-90 337.9 198)">A</text>
<text x="348.1" y="198" transform="rotate(-90 348.1 198)">A</text>
<text x="358.2" y="198" transform="rotate(-90 358.2 198)">A</text>
<text x="368.4" y="198" transform="rotate(-90 368.4 198)">A</text>
<text x="378.6" y="198" transform="rotate(-90 378.6 198)">A</text>
<text x="388.7" y="198" transform="rotate(-90 388.7 198)">A</text>
<text x="90.1" y="203.9" transform="rotate(-90 90.1 203.9)">AK</text>
<text x="100.3" y="203.9" transform="rotate(-90 100.3 203.9)">AK</text>
<text x="110.5" y="203.9" transform="rotate(-90 110.5 203.9)">AK</text>
<text x="120.6" y="203.9" transform="rotate(-90 120.6 203.9)">AK</text>
<text x="130.8" y="203.9" transform="rotate(-90 130.8 203.9)">AK</text>
<text x="140.9" y="203.9" transform="rotate(-90 140.9 203.9)">AK</text>
<text x="151.1" y="203.9" transform="rotate(-90 151.1 203.9)">AK</text>
<text x="168.9" y="203.9" transform="rotate(-90 168.9 203.9)">AK</text>
<text x="179" y="203.9" transform="rotate(-90 179 203.9)">AK</text>
<text x="189.2" y="203.9" transform="rotate(-90 189.2 203.9)">AK</text>
<text x="199.4" y="203.9" transform="rotate(-90 199.4 203.9)">AK</text>
<text x="209.5" y="203.9" transform="rotate(-90 209.5 203.9)">AK</text>
<text x="219.7" y="203.9" transform="rotate(-90 219.7 203.9)">AK</text>
<text x="229.8" y="203.9" transform="rotate(-90 229.8 203.9)">AK</text>
<text x="247.6" y="203.9" transform="rotate(-90 247.6 203.9)">AK</text>
<text x="257.8" y="203.9" transform="rotate(-90 257.8 203.9)">AK</text>
<text x="267.9" y="203.9" transform="rotate(-90 267.9 203.9)">AK</text>
<text x="278.1" y="203.9" transform="rotate(-90 278.1 203.9)">AK</text>
<text x="288.2" y="203.9" transform="rotate(-90 288.2 203.9)">AK</text>
<text x="298.4" y="203.9" transform="rotate(-90 298.4 203.9)">AK</text>
<text x="308.6" y="203.9" transform="rotate(-90 308.6 203.9)">AK</text>
<text x="328.9" y="203.9" transform="rotate(-90 328.9 203.9)">AK</text>
<text x="339" y="203.9" transform="rotate(-90 339 203.9)">AK</text>
<text x="349.2" y="203.9" transform="rotate(-90 349.2 203.9)">AK</text>
<text x="359.4" y="203.9" transform="rotate(-90 359.4 203.9)">AK</text>
<text x="369.5" y="203.9" transform="rotate(-90 369.5 203.9)">AK</text>
<text x="379.7" y="203.9" transform="rotate(-90 379.7 203.9)">AK</text>
<text x="389.8" y="203.9" transform="rotate(-90 389.8 203.9)">AK</text>
<text x="89" y="209" transform="rotate(-90 89 209)">K</text>
<text x="99.2" y="209" transform="rotate(-90 99.2 209)">K</text>
<text x="109.3" y="209" transform="rotate(-90 109.3 209)">K</text>
<text x="119.5" y="209" transform="rotate(-90 119.5 209)">K</text>
<text x="129.7" y="209" transform="rotate(-90 129.7 209)">K</text>
<text x="139.8" y="209" transform="rotate(-90 139.8 209)">K</text>
<text x="150" y="209" transform="rotate(-90 150 209)">K</text>
<text x="167.8" y="209" transform="rotate(-90 167.8 209)">K</text>
<text x="177.9" y="209" transform="rotate(-90 177.9 209)">K</text>
<text x="188.1" y="209" transform="rotate(-90 188.1 209)">K</text>
<text x="198.2" y="209" transform="rotate(-90 198.2 209)">K</text>
<text x="208.4" y="209" transform="rotate(-90 208.4 209)">K</text>
<text x="218.6" y="209" transform="rotate(-90 218.6 209)">K</text>
<text x="228.7" y="209" transform="rotate(-90 228.7 209)">K</text>
<text x="246.5" y="209" transform="rotate(-90 246.5 209)">K</text>
<text x="256.7" y="209" transform="rotate(-90 256.7 209)">K</text>
<text x="266.8" y="209" transform="rotate(-90 266.8 209)">K</text>
<text x="277" y="209" transform="rotate(-90 277 209)">K</text>
<text x="287.1" y="209" transform="rotate(-90 287.1 209)">K</text>
<text x="297.3" y="209" transform="rotate(-90 297.3 209)">K</text>
<text x="307.4" y="209" transform="rotate(-90 307.4 209)">K</text>
<text x="327.8" y="209" transform="rotate(-90 327.8 209)">K</text>
<text x="337.9" y="209" transform="rotate(-90 337.9 209)">K</text>
<text x="348.1" y="209" transform="rotate(-90 348.1 209)">K</text>
<text x="358.2" y="209" transform="rotate(-90 358.2 209)">K</text>
<text x="368.4" y="209" transform="rotate(-90 368.4 209)">K</text>
<text x="378.6" y="209" transform="rotate(-90 378.6 209)">K</text>
<text x="388.7" y="209" transform="rotate(-90 388.7 209)">K</text>
<text x="40.2" y="215.2">1</text>
<text x="61.2" y="215.2">16</text>
<text x="40.2" y="217.7">2</text>
<text x="40.2" y="220.3">3</text>
<text x="46" y="216.3">I1</text>
<text x="46" y="218.8">I2</text>
<text x="46" y="221.4">I3</text>
<text x="53.9" y="216.3">O1</text>
<text x="53.9" y="218.8">O2</text>
<text x="53.9" y="221.4">O3</text>
<text x="61.2" y="217.7">15</text>
<text x="61.2" y="220.3">14</text>
<text x="40.2" y="222.8">4</text>
<text x="40.2" y="225.3">5</text>
<text x="40.2" y="227.9">6</text>
<text x="46" y="223.9">I4</text>
<text x="46" y="226.5">I5</text>
<text x="53.9" y="223.9">O4</text>
<text x="53.9" y="226.5">O5</text>
<text x="61.2" y="222.8">13</text>
<text x="61.2" y="225.3">12</text>
<text x="61.2" y="227.9">11</text>
<text x="40.2" y="230.4">7</text>
<text x="40.2" y="233">8</text>
<text x="46" y="229">I6</text>
<text x="46" y="231.5">I7</text>
<text x="53.9" y="229">O6</text>
<text x="53.9" y="231.5">O7</text>
<text x="61.2" y="230.4">10</text>
<text x="61.2" y="233">9</text>
<text x="46" y="234.1">GND</text>
<text x="52.3" y="234.1">CD+</text>
</g>
<g font-size="1.8" fill="#808080">
<text x="78.6" y="80.9" transform="rotate(-90 78.6 80.9)">VDD</text>
<text x="78.6" y="89.3" transform="rotate(-90 78.6 89.3)">VSS</text>
<text x="25.9" y="123.1">CN1</text>
</g>
<text font-size="1.8" fill="#800000" x="55.8" y="154.2" transform="rotate(-90 55.8 154.2)">+</text>
</svg>
